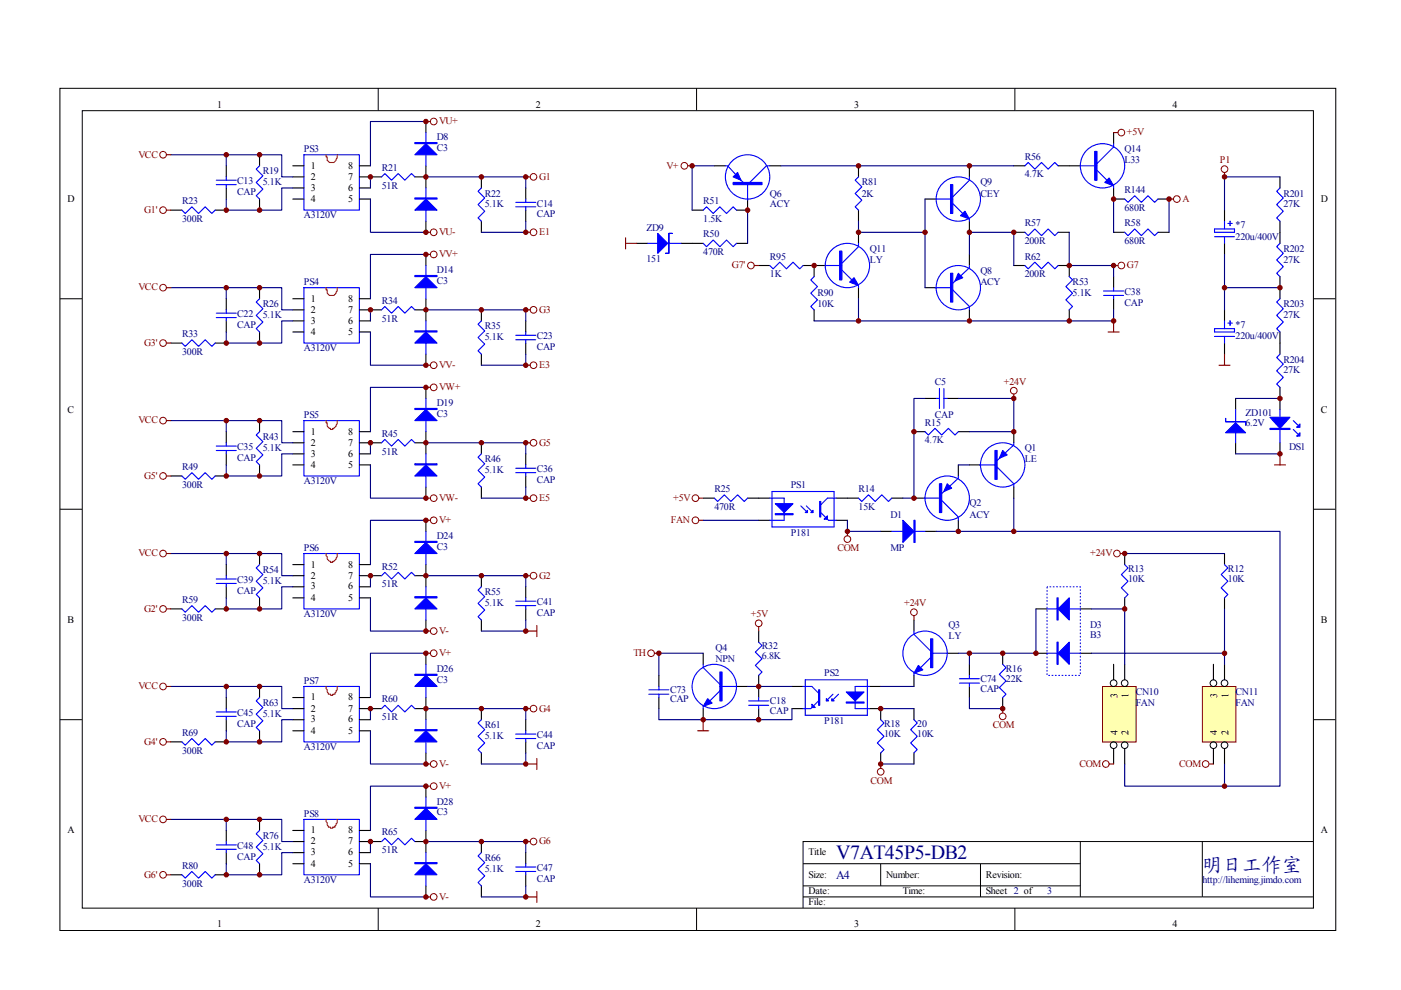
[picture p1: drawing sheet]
<svg xmlns="http://www.w3.org/2000/svg" width="297mm" height="210mm" viewBox="0 0 297 210" stroke-linecap="round" stroke-linejoin="round" font-family="sans-serif">
<g fill="none" stroke="#000" stroke-width=".21">
<path d="M12.7 18.7h270.5v178.6h-270.5zM80.2 18.7v4.7M147.7 18.7v4.7M215.2 18.7v4.7M17.4 23.5h261.1v169h-261.1zM12.7 63.3h4.7M278.4 63.3h4.7M12.7 108h4.7M278.4 108h4.7M12.7 152.6h4.7M278.4 152.6h4.7M229 178.4v11.8"/>
<path d="M254.9 178.4h-84.6v14.1M278.4 178.4h-23.5v11.8M80.2 192.5v4.7M147.7 192.5v4.7M170.3 183.1h58.7M170.3 190.2h108.1M170.3 187.8h58.7M186.7 183.1v4.7M207.9 183.1v7.1M215.2 192.5v4.7"/>
</g>
<g fill="none" stroke="#00f" stroke-width=".23">
<path d="M45.9 38.2h4.2M45.9 39.2h4.2M48 37.5v.7M48 39.2v.7M55 35.2l-.7 .7 1.4 1.4-1.4 1.4 1.4 1.4-1.4 1.4 .7 .7M64.4 32.8h11.8v11.8h-11.8zM80.9 37.5l.7-.7 1.4 1.4 1.4-1.4 1.4 1.4 1.4-1.4 .8 .7M90.3 28.1v7.1M90.3 39.9v7M102.1 39.9l-.7 .7 1.4 1.4-1.4 1.4 1.4 1.4-1.4 1.4 .7 .7M153.8 35.2h.5l3.3 3.5M158.5 39.2v3.2"/>
<path d="M163.2 35.2h-.7l-3.5 3.5M182 37.5l-.7 .7 1.4 1.4-1.4 1.4 1.4 1.4-1.4 1.5 .7 .7M205.5 37.5v.7l-3.5 3.5M217.3 35.2l.7-.7 1.4 1.4 1.4-1.4 1.4 1.4 1.4-1.4 .7 .7M229 35.2h3.6M232.6 36.1l2.1 2.1M236.1 30.5v.7l-3.5 3.5M236.1 39.4v.5M38.6 44.6l.7 .7 1.4-1.4 1.4 1.4 1.4-1.4 1.4 1.4 .7-.7M90.3 56.3v7M109.4 42.9h4.2M109.4 43.9h4.2"/>
<path d="M111.5 42.2v.7M111.5 43.9v.7M137.3 51.6h7.1M149.1 44.6l.7-.7 1.4 1.4 1.4-1.4 1.4 1.4 1.4-1.4 .8 .7M149.1 51.6l.7 .7 1.4-1.4 1.4 1.4 1.4-1.4 1.4 1.4 .8-.7M163.2 56.3l.7 .7 1.4-1.4 1.4 1.4 1.4-1.4 1.5 1.4 .7-.7M172.6 58.6l-.7 .7 1.4 1.5-1.4 1.4 1.4 1.4-1.4 1.4 .7 .7M175 56.3h3.5M178.5 57.2l2.1 2.1M182 51.6v.7l-3.5 3.5M198.5 42.2h3.5M202 43.1l2.1 2.2"/>
<path d="M205.5 56.3v.5l-3.5 3.3M205.5 46.4v.5M217.3 49.3l.7 .7 1.4-1.5 1.4 1.5 1.4-1.5 1.4 1.5 .7-.7M217.3 56.3l.7 .7 1.4-1.4 1.4 1.4 1.4-1.4 1.4 1.4 .7-.7M226.7 58.6l.7 .7-1.4 1.5 1.4 1.4-1.4 1.4 1.4 1.4-.7 .7M238.5 42.2l.7 .7 1.4-1.4 1.4 1.4 1.4-1.4 1.4 1.4 .7-.7M238.5 49.3l.7 .7 1.4-1.5 1.4 1.5 1.4-1.5 1.4 1.5 .7-.7M38.6 72.7l.7 .7 1.4-1.4 1.4 1.4 1.4-1.4 1.4 1.4 .7-.7M45.9 66.4h4.2M45.9 67.3h4.2M48 65.7v.7M48 67.3v.7"/>
<path d="M55 63.3l-.7 .7 1.4 1.5-1.4 1.4 1.4 1.4-1.4 1.4 .7 .7M64.4 61h11.8v11.7h-11.8zM80.9 65.7l.7-.7 1.4 1.4 1.4-1.4 1.4 1.4 1.4-1.4 .8 .7M90.3 68v7.1M102.1 68l-.7 .7 1.4 1.5-1.4 1.4 1.4 1.4-1.4 1.4 .7 .7M109.4 71.1h4.2M109.4 72h4.2M111.5 70.4v.7M111.5 72v.7M182 60.5v.5M198.2 61h3.3M202 61.5l3.5 3.5v.7"/>
<path d="M234 62.6h4.2M234 61.7h4.2M236.1 61v.7M236.1 62.6v.7M45.9 94.6h4.2M45.9 95.5h4.2M48 93.9v.7M48 95.5v.7M55 91.5l-.7 .7 1.4 1.4-1.4 1.5 1.4 1.4-1.4 1.4 .7 .7M64.4 89.2h11.8v11.7h-11.8zM80.9 93.9l.7-.7 1.4 1.4 1.4-1.4 1.4 1.4 1.4-1.4 .8 .7M90.3 84.5v7"/>
<path d="M90.3 96.2v7.1M102.1 96.2l-.7 .7 1.4 1.4-1.4 1.4 1.4 1.5-1.4 1.4 .7 .7M109.4 99.3h4.2M111.5 98.6v.7M196.1 91.5l.7 .7 1.4-1.4 1.5 1.4 1.4-1.4 1.4 1.4 .7-.7M207.7 98.6h3.2M211.4 99l3.5 3.6v.7M214.9 93.9v.4l-3.5 3.3M38.6 100.9l.7 .7 1.4-1.4 1.4 1.4 1.4-1.4 1.4 1.4 .7-.7M55 119.7l-.7 .7 1.4 1.4-1.4 1.4 1.4 1.4-1.4 1.5 .7 .7M64.4 117.4h11.8v11.7h-11.8zM90.3 112.7v7"/>
<path d="M109.4 100.2h4.2M111.5 100.2v.7M151.4 105.6l.8 .7 1.4-1.4 1.4 1.4 1.4-1.4 1.4 1.4 .7-.7M163.2 105.6h3.1v4.7h-3.1M163.7 104.2h13.1v7.5h-13.1zM169.8 107.3l1.4 1.4M171 107.3l1.4 1.4M174 108.7l1.7 1.6h1.6M177.3 105.6h-1.9l-1.4 1.4M182 105.6l.7 .7 1.4-1.4 1.4 1.4 1.5-1.4 1.4 1.4 .7-.7M195.9 105.6h3.3M199.7 106.1l3.5 3.5v.7"/>
<path d="M203.2 100.9v.5l-3.5 3.3M38.6 129.1l.7 .7 1.4-1.4 1.4 1.4 1.4-1.4 1.4 1.4 .7-.7M45.9 122.8h4.2M45.9 123.7h4.2M48 122.1v.7M48 123.7v.7M80.9 122.1l.7-.7 1.4 1.4 1.4-1.4 1.4 1.4 1.4-1.4 .8 .7M90.3 124.4v7.1M102.1 124.4l-.7 .7 1.4 1.4-1.4 1.4 1.4 1.4-1.4 1.5 .7 .7M109.4 127.5h4.2M109.4 128.4h4.2M111.5 126.8v.7"/>
<path d="M111.5 128.4v.7M38.6 157.3l.7 .7 1.4-1.4 1.4 1.4 1.4-1.4 1.4 1.4 .7-.7M45.9 150.9h4.2M45.9 151.9h4.2M48 150.2v.7M48 151.9v.7M55 147.9l-.7 .7 1.4 1.4-1.4 1.4 1.4 1.4-1.4 1.4 .7 .7M64.4 145.5h11.8v11.8h-11.8zM80.9 150.2l.7-.7 1.4 1.4 1.4-1.4 1.4 1.4 1.4-1.4 .8 .7M90.3 140.9v7M90.3 152.6v7M102.1 152.6l-.7 .7 1.4 1.4-1.4 1.4 1.4 1.4-1.4 1.4 .7 .7"/>
<path d="M109.4 155.6h4.2M109.4 156.6h4.2M111.5 154.9v.7M111.5 156.6v.7M45.9 179.1h4.2M48 178.4v.7M55 176.1l-.7 .7 1.4 1.4-1.4 1.4 1.4 1.4-1.4 1.4 .7 .7M64.4 173.7h11.8v11.8h-11.8zM80.9 178.4l.7-.7 1.4 1.4 1.4-1.4 1.4 1.4 1.4-1.4 .8 .7M90.3 169v7.1M38.6 185.5l.7 .7 1.4-1.4 1.4 1.4 1.4-1.4 1.4 1.4 .7-.7M45.9 180.1h4.2"/>
<path d="M48 180.1v.7M90.3 180.8v7M102.1 180.8l-.7 .7 1.4 1.4-1.4 1.4 1.4 1.4-1.4 1.4 .7 .7M109.4 183.8h4.2M109.4 184.8h4.2M111.5 183.1v.7M111.5 184.8v.7"/>
<circle cx="158.5" cy="37.5" r="4.7"/>
<circle cx="233.8" cy="35.2" r="4.7"/>
<circle cx="179.7" cy="56.3" r="4.7"/>
<circle cx="203.2" cy="42.2" r="4.7"/>
<circle cx="203.2" cy="61" r="4.7"/>
<circle cx="212.6" cy="98.6" r="4.7"/>
<circle cx="200.8" cy="105.6" r="4.7"/>
</g>
<g fill="none" stroke="#000" stroke-width=".23">
<path d="M48 35.2v2.3M48 39.9v2.3M55 32.8v2.4M62.1 35.2h2.3M62.1 37.5h2.3M62.1 39.9h2.3M76.2 35.2h2.3M76.2 37.5h4.7M76.2 39.9h2.3M88 37.5h2.3M90.3 25.8v2.3M90.3 35.2v4.7"/>
<path d="M102.1 37.5v2.4M111.5 39.9v2.3M151.4 35.2h2.4M163.2 35.2h2.4M182 35.2v2.3M205.5 35.2v2.3M214.9 35.2h2.4M224.3 35.2h4.7M236.1 39.9v2.3h2.4M236.1 28.1v2.4M36.2 44.6h2.4M45.6 44.6h2.4"/>
<path d="M55 42.2v2.4M62.1 42.2h2.3M76.2 42.2h2.3M90.3 46.9v2.4M90.3 53.9v2.4M102.1 46.9v2.4M111.5 44.6v2.3M135 51.6h2.3M144.4 51.6h4.7M146.7 44.6h2.4M156.2 51.6h2.3M158.5 42.2v2.4h-2.3"/>
<path d="M160.9 56.3h2.3M170.3 56.3h4.7M172.6 56.3v2.3M182 44.6v2.3M182 49.3v2.3M196.1 42.2h2.4M205.5 46.9v2.4M205.5 53.9v2.4M214.9 56.3h2.4M214.9 49.3h2.4M224.3 56.3h2.4v2.3M224.3 49.3h2.4"/>
<path d="M236.1 58.6v2.4M236.1 49.3h2.4M245.5 42.2h2.4M245.5 49.3h2.4M36.2 72.7h2.4M45.6 72.7h2.4M48 63.3v2.4M48 68v2.4M55 61v2.3M55 70.4v2.3M62.1 63.3h2.3M62.1 65.7h2.3"/>
<path d="M62.1 68h2.3M62.1 70.4h2.3M76.2 63.3h2.3M76.2 65.7h4.7M76.2 68h2.3M76.2 70.4h2.3M88 65.7h2.3M90.3 63.3v4.7M90.3 75.1v2.3M102.1 65.7v2.3M102.1 75.1v2.3M111.5 68v2.4"/>
<path d="M111.5 72.7v2.4M172.6 65.7v2.3M182 61v2.3M196.1 61h2.4M205.5 65.7v2.3M226.7 65.7v2.3M236.1 63.3v2.4M48 91.5v2.4M48 96.2v2.4M55 89.2v2.3M55 98.6v2.3M62.1 91.5h2.3"/>
<path d="M62.1 93.9h2.3M62.1 96.2h2.3M62.1 98.6h2.3M76.2 91.5h2.3M76.2 93.9h4.7M76.2 96.2h2.3M76.2 98.6h2.3M88 93.9h2.3M90.3 82.1v2.4M90.3 91.5v4.7M102.1 93.9v2.3M111.5 96.2v2.4"/>
<path d="M193.8 91.5h2.3M203.2 91.5h2.3M203.2 98.6v2.3M205.5 98.6h2.4M214.9 91.5v2.4M36.2 100.9h2.4M45.6 100.9h2.4M48 119.7v2.4M55 117.4v2.3M62.1 119.7h2.3M76.2 119.7h2.3M90.3 103.3v2.3"/>
<path d="M90.3 110.3v2.4M90.3 119.7v4.7M102.1 103.3v2.3M111.5 100.9v2.4M149.1 105.6h2.3M158.5 105.6h4.7M160.9 110.3h2.3M177.3 105.6h4.7M177.3 110.3h2.4M189.1 105.6h2.3M193.8 105.6h2.3M203.2 110.3v2.4"/>
<path d="M214.9 103.3v2.3M36.2 129.1h2.4M45.6 129.1h2.4M48 124.4v2.4M55 126.8v2.3M62.1 122.1h2.3M62.1 124.4h2.3M62.1 126.8h2.3M76.2 122.1h4.7M76.2 124.4h2.3M76.2 126.8h2.3M88 122.1h2.3"/>
<path d="M90.3 131.5v2.3M90.3 138.5v2.4M102.1 122.1v2.3M102.1 131.5v2.3M111.5 124.4v2.4M111.5 129.1v2.4M36.2 157.3h2.4M45.6 157.3h2.4M48 147.9v2.3M48 152.6v2.3M55 145.5v2.4M55 154.9v2.4"/>
<path d="M62.1 147.9h2.3M62.1 150.2h2.3M62.1 152.6h2.3M62.1 154.9h2.3M76.2 147.9h2.3M76.2 150.2h4.7M76.2 152.6h2.3M76.2 154.9h2.3M88 150.2h2.3M90.3 147.9v4.7M90.3 159.6v2.4M102.1 150.2v2.4"/>
<path d="M102.1 159.6v2.4M111.5 152.6v2.3M111.5 157.3v2.3M48 176.1v2.3M55 173.7v2.4M62.1 176.1h2.3M62.1 178.4h2.3M76.2 176.1h2.3M76.2 178.4h4.7M88 178.4h2.3M90.3 166.7v2.3M90.3 176.1v4.7"/>
<path d="M102.1 178.4v2.4M36.2 185.5h2.4M45.6 185.5h2.4M48 180.8v2.3M55 183.1v2.4M62.1 180.8h2.3M62.1 183.1h2.3M76.2 180.8h2.3M76.2 183.1h2.3M90.3 187.8v2.4M102.1 187.8v2.4M111.5 180.8v2.3"/>
<path d="M111.5 185.5v2.3"/>
</g>
<path d="M69.1 32.8v.5h.3a.96 .96 0 0 0 .4 1.1 .96 .96 0 0 0 1.2-.2l.5-.7v-.7M69.1 61v.5h.3a.96 .96 0 0 0 .4 1.1 .96 .96 0 0 0 1.2-.2l.5-.7v-.7M69.1 89.2v.4h.3v.3a.71 .71 0 0 0 .7 .9v.3h.4v-.3a.85 .85 0 0 0 .8-.7l.2-.2v-.7M69.1 117.4v.4l.3 .3a.71 .71 0 0 0 .7 .9v.2h.4v-.2a.85 .85 0 0 0 .8-.7l.2-.2v-.7M69.1 145.5l.3 1.2 .2 .5h.5v.2h.4v-.2h.5l.5-.9v-.8M69.1 173.7l.3 1.2 .2 .5h.5v.2h.4v-.2h.5l.5-1v-.7" fill="none" stroke="#f00" stroke-width=".23"/>
<g fill="#00f" stroke="#00f" stroke-width=".23">
<path d="M90.3 30.5l2.4 2.3h-4.7z"/>
<path d="M88 44.6l2.3-2.4 2.4 2.4z"/>
<path d="M90.3 58.6l2.4 2.4h-4.7z"/>
<path d="M88 72.7l2.3-2.3 2.4 2.3z"/>
<path d="M88 89.2l2.3-2.4 2.4 2.4z"/>
<path d="M88 100.9l2.3-2.3 2.4 2.3z"/>
<path d="M88 117.4l2.3-2.4 2.4 2.4z"/>
<path d="M88 129.1l2.3-2.3 2.4 2.3z"/>
<path d="M88 145.5l2.3-2.3 2.4 2.3z"/>
<path d="M88 157.3l2.3-2.4 2.4 2.4z"/>
<path d="M88 173.7l2.3-2.3 2.4 2.3z"/>
<path d="M88 185.5l2.3-2.4 2.4 2.4z"/>
<path d="M155.4 37.5l1-.9 .7 1.6z"/>
<path d="M203.2 57.9l.9 1-1.6 .7z"/>
<path d="M181.1 58.9l.9 1.6-1.9-.7z"/>
<path d="M204.6 44.8l.9 1.6-1.9-.7z"/>
<path d="M235.2 37.7l.9 1.7-1.9-.7z"/>
<path d="M139.5 49.5l2.1 2.1-2.1 2.1z"/>
<path d="M164.4 106.8h3.7l-1.8 1.9z"/>
<path d="M171.9 108.7l.5-.5v.5z"/>
<path d="M170.7 108.7l.5-.5v.5z"/>
<path d="M174.7 110.1l.7-.7v.7z"/>
<path d="M200.8 102.6l1 .9-1.7 .7z"/>
<path d="M212.6 95.5l.9 1-1.6 .7z"/>
<path d="M88 30.2h4.7v.3h-4.7z" fill-rule="evenodd"/>
<path d="M88 42h4.7v.2h-4.7z" fill-rule="evenodd"/>
<path d="M88 58.4h4.7v.2h-4.7z" fill-rule="evenodd"/>
<path d="M88 70.2h4.7v.2h-4.7z" fill-rule="evenodd"/>
<path d="M88 86.6h4.7v.2h-4.7z" fill-rule="evenodd"/>
<path d="M88 98.3h4.7v.3h-4.7z" fill-rule="evenodd"/>
<path d="M88 114.8h4.7v.2h-4.7z" fill-rule="evenodd"/>
<path d="M88 126.5h4.7v.3h-4.7z" fill-rule="evenodd"/>
<path d="M88 143h4.7v.2h-4.7z" fill-rule="evenodd"/>
<path d="M88 154.7h4.7v.2h-4.7z" fill-rule="evenodd"/>
<path d="M88 171.1h4.7v.3h-4.7z" fill-rule="evenodd"/>
<path d="M88 182.9h4.7v.2h-4.7z" fill-rule="evenodd"/>
<path d="M155.4 38.7h6.2v.5h-6.2z" fill-rule="evenodd"/>
<path d="M201.5 57.9h.5v6.1h-.5z" fill-rule="evenodd"/>
<path d="M178 53.2h.5v6.1h-.5z" fill-rule="evenodd"/>
<path d="M201.5 39.2h.5v6.1h-.5z" fill-rule="evenodd"/>
<path d="M232.1 32.1h.5v6.1h-.5z" fill-rule="evenodd"/>
<path d="M141.8 49.5v4.2h-.7h.7v-4.2h.7z" fill-rule="evenodd"/>
<path d="M164.4 108.9h3.7v.2h-3.7z" fill-rule="evenodd"/>
<path d="M173.8 106.3h.2v3.3h-.2z" fill-rule="evenodd"/>
<path d="M199.2 102.6h.5v6.1h-.5z" fill-rule="evenodd"/>
<path d="M210.9 95.5h.5v6.1h-.5z" fill-rule="evenodd"/>
</g>
<g fill="none" stroke="#000080" stroke-width=".23">
<path d="M36.2 32.8h23.5v4.7h2.4M48 32.8v2.4M62.1 39.9h-2.4v4.7h-11.7v-2.4M78.5 37.5v2.4M90.3 25.8h-11.8v9.4M90.3 37.5h21.2v2.4M151.4 35.2h-4.7v9.4M165.6 35.2h49.3M78.5 42.2v7.1h11.8M90.3 53.9h-11.8v9.4M111.5 46.9v2.4h-9.4M158.5 44.6v7"/>
<path d="M182 46.9v2.4h14.1M196.1 42.2v18.8M205.5 53.9v-4.6h9.4v7M226.7 49.3v7h9.4v2.3M236.1 42.2v7.1M247.9 42.2v7.1M36.2 61h23.5v4.7h2.4M48 61v2.3M62.1 68h-2.4v4.7h-11.7v-2.3M78.5 70.4v7h11.8M78.5 65.7v2.3M90.3 65.7h21.2v2.3"/>
<path d="M111.5 75.1v2.3h-9.4M182 63.3v4.7M236.1 65.7v2.3h-63.5M36.2 89.2h23.5v4.7h2.4M48 89.2v2.3M62.1 96.2h-2.4v4.7h-11.7v-2.3M78.5 98.6v7h11.8M78.5 93.9v2.3M90.3 82.1h-11.8v9.4M90.3 93.9h21.2v2.3M36.2 117.4h23.5v4.7h2.4M48 117.4v2.3"/>
<path d="M90.3 110.3h-11.8v9.4M111.5 103.3v2.3h-9.4M62.1 124.4h-2.4v4.7h-11.7v-2.3M78.5 126.8v7h11.8M78.5 122.1v2.3M90.3 122.1h21.2v2.3M90.3 138.5h-11.8v9.4M111.5 131.5v2.3h-9.4M36.2 145.5h23.5v4.7h2.4M48 145.5v2.4M62.1 152.6h-2.4v4.7h-11.7v-2.4M78.5 154.9v7.1h11.8"/>
<path d="M78.5 150.2v2.4M90.3 150.2h21.2v2.4M111.5 159.6v2.4h-9.4M36.2 173.7h23.5v4.7h2.4M48 173.7v2.4M78.5 178.4v2.4M90.3 166.7h-11.8v9.4M90.3 178.4h21.2v2.4M62.1 180.8h-2.4v4.7h-11.7v-2.4M78.5 183.1v7.1h11.8M111.5 187.8v2.4h-9.4"/>
</g>
<g fill="none" stroke="#800000" stroke-width=".21">
<circle cx="34.6" cy="32.8" r=".71"/>
<circle cx="92" cy="25.8" r=".71"/>
<circle cx="113.1" cy="37.5" r=".7"/>
<circle cx="145.1" cy="35.2" r=".71"/>
<circle cx="237.8" cy="28.1" r=".71"/>
<circle cx="34.6" cy="44.6" r=".7"/>
<circle cx="92" cy="49.2" r=".71"/>
<circle cx="92" cy="53.9" r=".71"/>
<circle cx="113.1" cy="49.2" r=".71"/>
<circle cx="159.2" cy="56.3" r=".71"/>
<circle cx="237.8" cy="56.3" r=".71"/>
<circle cx="249.5" cy="42.2" r=".71"/>
<circle cx="34.6" cy="61" r=".7"/>
<circle cx="34.6" cy="72.7" r=".7"/>
<circle cx="92" cy="77.4" r=".71"/>
<circle cx="113.1" cy="65.7" r=".71"/>
<circle cx="113.1" cy="77.4" r=".7"/>
<circle cx="34.6" cy="89.2" r=".7"/>
<circle cx="92" cy="82.1" r=".71"/>
<circle cx="113.1" cy="93.9" r=".7"/>
<circle cx="34.6" cy="100.9" r=".7"/>
<circle cx="34.6" cy="117.4" r=".7"/>
<circle cx="92" cy="110.3" r=".71"/>
<circle cx="92" cy="105.6" r=".71"/>
<circle cx="113.1" cy="105.6" r=".7"/>
<circle cx="34.6" cy="129.1" r=".71"/>
<circle cx="92" cy="133.8" r=".71"/>
<circle cx="92" cy="138.5" r=".71"/>
<circle cx="113.1" cy="122.1" r=".7"/>
<circle cx="34.6" cy="157.3" r=".71"/>
<circle cx="34.6" cy="145.5" r=".71"/>
<circle cx="113.1" cy="150.2" r=".7"/>
<circle cx="34.6" cy="173.7" r=".71"/>
<circle cx="92" cy="162" r=".71"/>
<circle cx="92" cy="166.7" r=".71"/>
<circle cx="113.1" cy="178.4" r=".7"/>
<circle cx="34.6" cy="185.5" r=".7"/>
<circle cx="92" cy="190.2" r=".71"/>
</g>
<g fill="none" stroke="#800000" stroke-width=".23">
<path d="M35.3 32.8h.9M90.3 25.8h.9M111.5 37.5h.9M145.8 35.2h.9M236.1 28.1h.9M35.3 44.6h.9M90.3 49.3h.9M90.3 53.9h.9M111.5 49.3h.9M132.6 50.4v2.4M132.6 51.6h2.4M159.9 56.3h1"/>
<path d="M236.1 56.3h.9M247.9 42.2h.9M35.3 61h.9M35.3 72.7h.9M90.3 77.4h.9M111.5 77.4h.9M111.5 65.7h.9M234.9 70.4h2.4M236.1 68v2.4M35.3 89.2h.9M90.3 82.1h.9M111.5 93.9h.9"/>
<path d="M35.3 100.9h.9M35.3 117.4h.9M90.3 105.6h.9M90.3 110.3h.9M111.5 105.6h.9M35.3 129.1h.9M90.3 133.8h.9M90.3 138.5h.9M111.5 133.8h2.3M111.5 122.1h.9M113.8 132.6v2.4M35.3 145.5h.9"/>
<path d="M35.3 157.3h.9M111.5 150.2h.9M35.3 173.7h.9M90.3 162h.9M90.3 166.7h.9M111.5 162h2.3M111.5 178.4h.9M113.8 160.8v2.4M35.3 185.5h.9M90.3 190.2h.9M111.5 190.2h2.3M113.8 189v2.3"/>
</g>
<g fill="#800000" stroke="#800000" stroke-width=".21">
<circle cx="78.5" cy="37.5" r=".47"/>
<circle cx="90.3" cy="37.5" r=".47"/>
<circle cx="90.3" cy="25.8" r=".47"/>
<circle cx="90.3" cy="49.3" r=".47"/>
<circle cx="55" cy="44.6" r=".47"/>
<circle cx="55" cy="32.8" r=".47"/>
<circle cx="48" cy="44.6" r=".47"/>
<circle cx="102.1" cy="37.5" r=".47"/>
<circle cx="111.5" cy="37.5" r=".47"/>
<circle cx="111.5" cy="49.3" r=".47"/>
<circle cx="48" cy="32.8" r=".47"/>
<circle cx="78.5" cy="65.7" r=".47"/>
<circle cx="90.3" cy="65.7" r=".47"/>
<circle cx="55" cy="72.7" r=".47"/>
<circle cx="55" cy="61" r=".47"/>
<circle cx="48" cy="72.7" r=".47"/>
<circle cx="102.1" cy="65.7" r=".47"/>
<circle cx="48" cy="61" r=".47"/>
<circle cx="78.5" cy="93.9" r=".47"/>
<circle cx="90.3" cy="93.9" r=".47"/>
<circle cx="55" cy="100.9" r=".47"/>
<circle cx="55" cy="89.2" r=".47"/>
<circle cx="48" cy="100.9" r=".47"/>
<circle cx="102.1" cy="93.9" r=".47"/>
<circle cx="48" cy="89.2" r=".47"/>
<circle cx="78.5" cy="122.1" r=".47"/>
<circle cx="90.3" cy="122.1" r=".47"/>
<circle cx="55" cy="129.1" r=".47"/>
<circle cx="55" cy="117.4" r=".47"/>
<circle cx="48" cy="129.1" r=".47"/>
<circle cx="102.1" cy="122.1" r=".47"/>
<circle cx="48" cy="117.4" r=".47"/>
<circle cx="78.5" cy="150.2" r=".47"/>
<circle cx="90.3" cy="150.2" r=".47"/>
<circle cx="55" cy="157.3" r=".47"/>
<circle cx="55" cy="145.5" r=".47"/>
<circle cx="48" cy="157.3" r=".47"/>
<circle cx="102.1" cy="150.2" r=".47"/>
<circle cx="48" cy="145.5" r=".47"/>
<circle cx="78.5" cy="178.4" r=".47"/>
<circle cx="90.3" cy="178.4" r=".47"/>
<circle cx="55" cy="185.5" r=".47"/>
<circle cx="55" cy="173.7" r=".47"/>
<circle cx="48" cy="185.5" r=".47"/>
<circle cx="102.1" cy="178.4" r=".47"/>
<circle cx="48" cy="173.7" r=".47"/>
<circle cx="111.5" cy="65.7" r=".47"/>
<circle cx="111.5" cy="122.1" r=".47"/>
<circle cx="111.5" cy="150.2" r=".47"/>
<circle cx="111.5" cy="133.8" r=".47"/>
<circle cx="111.5" cy="162" r=".47"/>
<circle cx="111.5" cy="190.2" r=".47"/>
<circle cx="111.5" cy="178.4" r=".47"/>
<circle cx="90.3" cy="110.3" r=".47"/>
<circle cx="90.3" cy="133.8" r=".47"/>
<circle cx="90.3" cy="138.5" r=".47"/>
<circle cx="90.3" cy="162" r=".47"/>
<circle cx="90.3" cy="166.7" r=".47"/>
<circle cx="90.3" cy="190.2" r=".47"/>
<circle cx="111.5" cy="77.4" r=".47"/>
<circle cx="111.5" cy="93.9" r=".47"/>
<circle cx="111.5" cy="105.6" r=".47"/>
<circle cx="90.3" cy="53.9" r=".47"/>
<circle cx="90.3" cy="77.4" r=".47"/>
<circle cx="90.3" cy="82.1" r=".47"/>
<circle cx="90.3" cy="105.6" r=".47"/>
<circle cx="158.5" cy="44.6" r=".47"/>
<circle cx="146.7" cy="35.2" r=".47"/>
<circle cx="172.6" cy="56.3" r=".47"/>
<circle cx="205.5" cy="68" r=".47"/>
<circle cx="226.7" cy="68" r=".47"/>
<circle cx="182" cy="68" r=".47"/>
<circle cx="205.5" cy="49.3" r=".47"/>
<circle cx="214.9" cy="49.2" r=".47"/>
<circle cx="182" cy="49.3" r=".47"/>
<circle cx="196.1" cy="49.3" r=".47"/>
<circle cx="205.5" cy="35.2" r=".47"/>
<circle cx="182" cy="35.2" r=".47"/>
<circle cx="236.1" cy="42.2" r=".47"/>
<circle cx="247.9" cy="42.2" r=".47"/>
<circle cx="236.1" cy="68" r=".47"/>
<circle cx="236.1" cy="56.3" r=".47"/>
<circle cx="226.7" cy="56.3" r=".47"/>
</g>
<path d="M255 145.6h7v11.7h-7z" fill="#ffffb0"/>
<path d="M254.9 145.6h7.1v11.7h-7.1z" fill="none" stroke="#800000" stroke-width=".21"/>
<g fill="none" stroke="#000" stroke-width=".21">
<circle cx="257.3" cy="158" r=".7"/>
<circle cx="257.3" cy="144.8" r=".7"/>
<circle cx="259.6" cy="158" r=".71"/>
<circle cx="259.6" cy="144.8" r=".71"/>
</g>
<path d="M257.3 140.9v3.2M257.3 158.7v3.3M259.6 140.9v3.2M259.6 158.7v3.3" fill="none" stroke="#000" stroke-width=".23"/>
<path d="M233.8 145.6h7.1v11.7h-7.1z" fill="#ffffb0"/>
<g fill="none" stroke="#800000" stroke-width=".21">
<path d="M233.8 145.6h7.1v11.7h-7.1z"/>
<circle cx="259.6" cy="35.9" r=".71"/>
<circle cx="214.9" cy="82.8" r=".71"/>
<circle cx="147.4" cy="110.3" r=".71"/>
<circle cx="147.5" cy="105.6" r=".71"/>
<circle cx="179.7" cy="114.3" r=".71"/>
<circle cx="236.8" cy="117.4" r=".71"/>
<circle cx="138" cy="138.5" r=".71"/>
<circle cx="160.9" cy="132.2" r=".71"/>
<circle cx="193.8" cy="129.8" r=".71"/>
<circle cx="212.6" cy="151.9" r=".71"/>
<circle cx="186.7" cy="163.6" r=".71"/>
<circle cx="234.5" cy="162" r=".7"/>
<circle cx="255.6" cy="162" r=".71"/>
</g>
<g fill="none" stroke="#000" stroke-width=".21">
<circle cx="236.1" cy="158" r=".71"/>
<circle cx="236.1" cy="144.8" r=".71"/>
<circle cx="238.5" cy="158" r=".71"/>
<circle cx="238.5" cy="144.8" r=".71"/>
</g>
<g fill="none" stroke="#000" stroke-width=".23">
<path d="M271.4 37.5v2.4M259.6 44.6v2.3M259.6 51.6v2.3M271.4 46.9v4.7M271.4 58.6v4.7M259.6 65.7v2.3M259.6 72.7v2.4M271.4 70.4v4.7M196.1 84.5h2.4M200.8 84.5h2.4M262 84.5v2.3M262 93.9v2.3"/>
<path d="M271.4 82.1v4.7M271.4 93.9v2.3M186.7 112.7h2.4M196.1 112.7h2.4M238.5 117.4v2.3M259.6 117.4v2.3M149.1 138.5v2.4M160.9 133.8v2.4M193.8 131.5v2.3M200.8 138.5h2.4M212.6 138.5v2.4M219.6 138.5h2.4"/>
<path d="M219.6 129.1h2.4M229 138.5h2.4M229 129.1h2.4M238.5 126.8v2.3M259.6 126.8v2.3M139.7 143.2v2.3M139.7 147.9v2.3M149.1 150.2v2.4M156.2 145.5h2.3M160.9 143.2v4.7M160.9 150.2v2.4M167.9 145.5h2.4"/>
<path d="M167.9 150.2h2.4M184.4 150.2h2.3v2.4M184.4 145.5h2.3M186.7 159.6v2.4M193.8 143.2v2.3M193.8 150.2v2.4M193.8 159.6v2.4M205.5 140.9v2.3M205.5 145.5v2.4M212.6 147.9v2.3M236.1 140.9v3.2M236.1 158.7v3.3"/>
<path d="M238.5 140.9v3.2M238.5 158.7v3.3"/>
</g>
<g fill="none" stroke="#800000" stroke-width=".23">
<path d="M259.6 36.6v.9M258.4 77.4h2.4M259.6 75.1v2.3M214.9 83.5v1M270.2 98.6h2.4M271.4 96.2v2.4M148.2 105.6h.9M148.2 110.3h.9M179.7 112.7v.9M237.5 117.4h1M138.7 138.5h1M160.9 132.9v.9"/>
<path d="M193.8 130.5v1M147.9 154.9h2.4M149.1 152.6v2.3M212.6 150.2v1M186.7 162v.9M235.2 162h.9M256.3 162h1"/>
</g>
<g fill="none" stroke="#00f" stroke-width=".23">
<path d="M271.4 39.9l-.7 .7 1.4 1.4-1.4 1.4 1.4 1.4-1.4 1.4 .7 .7M257.5 48.5h4.2v.8h-4.2zM257.5 50.2h4.2M259.6 46.9v1.6M259.6 50.2v1.4M260.3 47.4h1M260.8 46.9v.9M271.4 51.6l-.7 .7 1.4 1.4-1.4 1.4 1.4 1.4-1.4 1.4 .7 .7M257.5 69.7h4.2v.7h-4.2zM257.5 71.3h4.2M259.6 68v1.7M259.6 71.3v1.4"/>
<path d="M260.3 68.5h1M260.8 68v1M271.4 63.3l-.7 .7 1.4 1.5-1.4 1.4 1.4 1.4-1.4 1.4 .7 .7M271.4 75.1l-.7 .7 1.4 1.4-1.4 1.4 1.4 1.4-1.4 1.4 .7 .7M198.5 84.5h.7M199.2 82.4v4.2M200.1 84.5h.7M200.1 82.4v4.2M262 86.8v7.1M271.4 86.8v7.1M274.2 91.1l.9 .9M274.2 89.2l.9 .9"/>
<path d="M189.1 112.7h7M238.5 119.7l.7 .7-1.5 1.4 1.5 1.4-1.5 1.4 1.5 1.5-.7 .7M259.6 119.7l.7 .7-1.4 1.4 1.4 1.4-1.4 1.4 1.4 1.5-.7 .7M160.9 136.2l.7 .7-1.5 1.4 1.5 1.4-1.5 1.4 1.5 1.4-.7 .7M193.8 133.8v.7l3.5 3.5M197.3 138.5h3.5M197.3 139.4l-2.1 2.2M222 138.5h7M222 129.1h7M137.6 146.3h4.2M137.6 147.2h4.2M139.7 145.5v.8"/>
<path d="M139.7 147.2v.7M149.1 140.9v.7l3.5 3.5M149.1 149.8v.4M152.6 145.5h3.6M152.6 146.5l-2.1 2.1M158.7 148.6h4.3M158.7 149.5h4.3M160.9 147.9v.7M160.9 149.5v.7M170.3 145.5h1.8l1.5 1.5M170.7 144.1h13.2v7.6h-13.2zM173.6 148.6l-1.7 1.6h-1.6"/>
<path d="M176.6 147.2l-1.4 1.4M177.8 147.2l-1.4 1.4M184.4 145.5h-3.1v4.7h3.1M186.7 152.6l.7 .7-1.4 1.4 1.4 1.4-1.4 1.4 1.4 1.4-.7 .7M193.8 152.6l.7 .7-1.4 1.4 1.4 1.4-1.4 1.4 1.4 1.4-.7 .7M193.8 142.7v.5M203.4 143.9h4.3M203.4 144.8h4.3M205.5 143.2v.7M205.5 144.8v.7M212.6 140.9l.7 .7-1.4 1.4 1.4 1.4-1.4 1.4 1.4 1.4-.7 .7"/>
<circle cx="196.1" cy="138.5" r="4.7"/>
<circle cx="151.5" cy="145.5" r="4.7"/>
</g>
<g fill="#00f" stroke="#00f" stroke-width=".23">
<path d="M191.4 110.3l2.4 2.4-2.4 2.3z"/>
<path d="M224.3 138.5l2.4-2.3v4.7z"/>
<path d="M224.3 129.1l2.4-2.3v4.7z"/>
<path d="M179.4 146.7h3.8l-1.9 1.9z"/>
<path d="M175.2 148.1l.5 .5h-.5z"/>
<path d="M176.4 148.1l.4 .5h-.4z"/>
<path d="M172.1 149.3l.7 .7h-.7z"/>
<path d="M194.7 141.1l1 .9-1.9 .7z"/>
<path d="M150 148.1l1 1-1.9 .7z"/>
<path d="M269.3 88.5h4.2l-2.1 2.3z"/>
<path d="M275.6 91.8v.7h-.7z"/>
<path d="M275.6 89.9v.7h-.7z"/>
<path d="M259.9 91.8l2.1-2.2 2.1 2.2z"/>
<path d="M193.8 110.3h.2v4.7h-.2z" fill-rule="evenodd"/>
<path d="M224.1 136.2h.2v4.7h-.2z" fill-rule="evenodd"/>
<path d="M224.1 126.8h.2v4.7h-.2z" fill-rule="evenodd"/>
<path d="M179.4 148.8h3.8v.3h-3.8z" fill-rule="evenodd"/>
<path d="M173.6 146.3h.2v3.2h-.2z" fill-rule="evenodd"/>
<path d="M197.3 135.4h.5v6.2h-.5z" fill-rule="evenodd"/>
<path d="M152.6 142.5h.5v6.1h-.5z" fill-rule="evenodd"/>
<path d="M269.3 90.8h4.2v.3h-4.2z" fill-rule="evenodd"/>
<path d="M259.9 88.7v.7h4.2v.7v-.7h-4.2z" fill-rule="evenodd"/>
</g>
<g fill="none" stroke="#000080" stroke-width=".23">
<path d="M271.4 37.5h-11.8v7.1M259.6 53.9v11.8M259.6 61h11.8M196.1 84.5h-2.3v21.1h-2.4M203.2 84.5h11.7v7h-9.4M203.2 98.6h2.3M262 84.5h9.4M262 96.2h9.4M149.1 110.3h11.8M179.7 110.3v2.4h7M214.9 105.6v7.1h-16.4M214.9 112.7h56.5v54h-11.8"/>
<path d="M238.5 117.4h21.1M149.1 138.5h-9.4v4.7M205.5 138.5v2.4M219.6 129.1v9.4h-16.4M231.4 129.1h7.1v11.8M231.4 138.5h28.2M259.6 129.1v11.8M139.7 150.2v2.4h28.2v-2.4M158.5 145.5h9.4M186.7 145.5h7.1M186.7 150.2h7.1M205.5 147.9v2.3h7.1"/>
<path d="M186.7 162h7.1M238.5 162v4.7h21.1v-4.7"/>
</g>
<g fill="#800000" stroke="#800000" stroke-width=".21">
<circle cx="193.8" cy="105.6" r=".47"/>
<circle cx="193.8" cy="91.5" r=".47"/>
<circle cx="214.9" cy="84.5" r=".47"/>
<circle cx="214.9" cy="91.5" r=".47"/>
<circle cx="203.2" cy="112.7" r=".47"/>
<circle cx="179.7" cy="112.7" r=".47"/>
<circle cx="214.9" cy="112.7" r=".47"/>
<circle cx="259.6" cy="166.7" r=".47"/>
<circle cx="259.6" cy="138.5" r=".47"/>
<circle cx="238.5" cy="129.1" r=".47"/>
<circle cx="219.6" cy="138.5" r=".47"/>
<circle cx="212.6" cy="138.5" r=".47"/>
<circle cx="205.5" cy="138.5" r=".47"/>
<circle cx="186.7" cy="150.2" r=".47"/>
<circle cx="160.9" cy="152.6" r=".47"/>
<circle cx="160.9" cy="145.5" r=".47"/>
<circle cx="139.7" cy="138.5" r=".47"/>
<circle cx="149.1" cy="152.6" r=".47"/>
<circle cx="238.5" cy="117.4" r=".47"/>
<circle cx="212.6" cy="150.2" r=".47"/>
<circle cx="186.7" cy="162" r=".47"/>
<circle cx="259.6" cy="37.5" r=".47"/>
<circle cx="271.4" cy="61" r=".47"/>
<circle cx="259.6" cy="61" r=".47"/>
<circle cx="271.4" cy="84.5" r=".47"/>
<circle cx="271.4" cy="96.2" r=".47"/>
</g>
<path d="M222 124.4v18.8h7v-18.8h-7" fill="none" stroke="#00f" stroke-width=".21" stroke-dasharray=".4 .4 .4 .4 .4 .4 .4 .4" stroke-linecap="butt"/>
<g font-size="4.2" fill="#000080">
<text x="177.3" y="182">V7AT45P5-DB2</text>
<text x="254.9" y="184.9">明日工作室</text>
</g>
<text font-size="2.5" fill="#000080" x="177.3" y="186.3">A4</text>
<g font-size="2.1">
<text x="46.1" y="22.9">1</text>
<text x="113.6" y="22.9">2</text>
<text x="181.1" y="22.9">3</text>
<text x="248.6" y="22.9">4</text>
<text x="65.9" y="35.7">1</text>
<text x="73.8" y="35.7">8</text>
<text x="65.9" y="38.1">2</text>
<text x="65.9" y="40.5">3</text>
<text x="73.8" y="40.5">6</text>
<text x="73.8" y="38.1">7</text>
<text x="14.3" y="42.8">D</text>
<text x="65.9" y="42.8">4</text>
<text x="73.8" y="42.8">5</text>
<text x="280.1" y="42.8">D</text>
<text x="65.9" y="63.9">1</text>
<text x="73.8" y="63.9">8</text>
<text x="65.9" y="66.3">2</text>
<text x="65.9" y="68.7">3</text>
<text x="65.9" y="71">4</text>
<text x="73.8" y="71">5</text>
<text x="73.8" y="68.7">6</text>
<text x="73.8" y="66.3">7</text>
<text x="14.3" y="87.5">C</text>
<text x="280.1" y="87.5">C</text>
<text x="65.9" y="92.1">1</text>
<text x="65.9" y="94.5">2</text>
<text x="73.8" y="94.5">7</text>
<text x="73.8" y="92.1">8</text>
<text x="65.9" y="96.9">3</text>
<text x="65.9" y="99.2">4</text>
<text x="73.8" y="99.2">5</text>
<text x="73.8" y="96.9">6</text>
<text x="65.9" y="120.3">1</text>
<text x="65.9" y="122.7">2</text>
<text x="65.9" y="125">3</text>
<text x="73.8" y="125">6</text>
<text x="73.8" y="122.7">7</text>
<text x="73.8" y="120.3">8</text>
<text x="65.9" y="127.4">4</text>
<text x="73.8" y="127.4">5</text>
<text x="14.3" y="132.1">B</text>
<text x="280.1" y="132.1">B</text>
<text x="65.9" y="148.5">1</text>
<text x="73.8" y="148.5">8</text>
<text x="236.9" y="148.1" transform="rotate(-90 236.9 148.1)">3</text>
<text x="239.3" y="148.1" transform="rotate(-90 239.3 148.1)">1</text>
<text x="258.1" y="148.1" transform="rotate(-90 258.1 148.1)">3</text>
<text x="260.4" y="148.1" transform="rotate(-90 260.4 148.1)">1</text>
<text x="65.9" y="150.9">2</text>
<text x="65.9" y="153.2">3</text>
<text x="65.9" y="155.5">4</text>
<text x="73.8" y="155.5">5</text>
<text x="73.8" y="153.2">6</text>
<text x="73.8" y="150.9">7</text>
<text x="236.9" y="155.9" transform="rotate(-90 236.9 155.9)">4</text>
<text x="239.3" y="155.9" transform="rotate(-90 239.3 155.9)">2</text>
<text x="258.1" y="155.9" transform="rotate(-90 258.1 155.9)">4</text>
<text x="260.4" y="155.9" transform="rotate(-90 260.4 155.9)">2</text>
<text x="14.3" y="176.7">A</text>
<text x="65.9" y="176.7">1</text>
<text x="65.9" y="179">2</text>
<text x="73.8" y="179">7</text>
<text x="73.8" y="176.7">8</text>
<text x="280.1" y="176.7">A</text>
<text x="65.9" y="181.4">3</text>
<text x="65.9" y="183.7">4</text>
<text x="73.8" y="183.7">5</text>
<text x="73.8" y="181.4">6</text>
<text x="171.4" y="181.4">Title</text>
<text x="171.4" y="186.1">Size:</text>
<text x="171.4" y="189.6">Date:</text>
<text x="171.4" y="192">File:</text>
<text x="187.9" y="186.1">Number:</text>
<text x="191.4" y="189.6">Time:</text>
<text x="209" y="186.1">Revision:</text>
<text x="209" y="189.6">Sheet 2 of</text>
<text x="46.1" y="196.6">1</text>
<text x="113.6" y="196.6">2</text>
<text x="181.1" y="196.6">3</text>
<text x="248.6" y="196.6">4</text>
</g>
<g font-size="2.1" fill="#000080">
<text x="92.6" y="29.6">D8</text>
<text x="64.4" y="32.3">PS3</text>
<text x="92.6" y="32">C3</text>
<text x="217.3" y="33.9">R56</text>
<text x="238.4" y="32.3">Q14</text>
<text x="238.4" y="34.6">L33</text>
<text x="50.3" y="39">C13</text>
<text x="50.3" y="41.4">CAP</text>
<text x="55.7" y="36.9">R19</text>
<text x="55.7" y="39.3">5.1K</text>
<text x="80.9" y="36.3">R21</text>
<text x="80.9" y="40">51R</text>
<text x="102.8" y="41.7">R22</text>
<text x="163.2" y="41.7">Q6</text>
<text x="182.7" y="39.3">R81</text>
<text x="182.7" y="41.7">2K</text>
<text x="207.9" y="39.3">Q9</text>
<text x="207.9" y="41.7">CEY</text>
<text x="217.3" y="37.6">4.7K</text>
<text x="238.4" y="40.9">R144</text>
<text x="272.1" y="41.7">R201</text>
<text x="38.6" y="43.3">R23</text>
<text x="38.6" y="47">300R</text>
<text x="64.4" y="46.3">A3120V</text>
<text x="102.8" y="44">5.1K</text>
<text x="113.8" y="43.8">C14</text>
<text x="113.8" y="46.1">CAP</text>
<text x="149.1" y="43.3">R51</text>
<text x="149.1" y="47">1.5K</text>
<text x="163.2" y="44">ACY</text>
<text x="238.4" y="44.7">680R</text>
<text x="272.1" y="44">27K</text>
<text x="137.1" y="49">ZD9</text>
<text x="149.1" y="50.3">R50</text>
<text x="184.4" y="53.4">Q11</text>
<text x="217.3" y="48">R57</text>
<text x="217.3" y="51.7">200R</text>
<text x="238.4" y="48">R58</text>
<text x="238.4" y="51.7">680R</text>
<text x="262" y="48.4">*7</text>
<text x="262" y="50.8">220u/400V</text>
<text x="272.1" y="53.4">R202</text>
<text x="92.6" y="57.8">D14</text>
<text x="137.1" y="55.5">151</text>
<text x="149.1" y="54.1">470R</text>
<text x="163.2" y="55">R95</text>
<text x="163.2" y="58.8">1K</text>
<text x="184.4" y="55.7">LY</text>
<text x="207.9" y="58.1">Q8</text>
<text x="217.3" y="55">R62</text>
<text x="217.3" y="58.8">200R</text>
<text x="272.1" y="55.7">27K</text>
<text x="55.7" y="65.1">R26</text>
<text x="64.4" y="60.5">PS4</text>
<text x="80.9" y="64.4">R34</text>
<text x="92.6" y="60.2">C3</text>
<text x="173.3" y="62.8">R90</text>
<text x="173.3" y="65.1">10K</text>
<text x="207.9" y="60.5">ACY</text>
<text x="227.4" y="60.5">R53</text>
<text x="227.4" y="62.8">5.1K</text>
<text x="238.4" y="62.5">C38</text>
<text x="238.4" y="64.9">CAP</text>
<text x="272.1" y="65.1">R203</text>
<text x="38.6" y="71.5">R33</text>
<text x="50.3" y="67.2">C22</text>
<text x="50.3" y="69.6">CAP</text>
<text x="55.7" y="67.5">5.1K</text>
<text x="80.9" y="68.2">51R</text>
<text x="102.8" y="69.8">R35</text>
<text x="113.8" y="71.9">C23</text>
<text x="262" y="69.6">*7</text>
<text x="262" y="71.9">220u/400V</text>
<text x="272.1" y="67.5">27K</text>
<text x="38.6" y="75.2">300R</text>
<text x="64.4" y="74.5">A3120V</text>
<text x="102.8" y="72.2">5.1K</text>
<text x="113.8" y="74.3">CAP</text>
<text x="272.1" y="76.9">R204</text>
<text x="198.2" y="81.5">C5</text>
<text x="272.1" y="79.2">27K</text>
<text x="64.4" y="88.6">PS5</text>
<text x="92.6" y="86">D19</text>
<text x="92.6" y="88.4">C3</text>
<text x="198.2" y="88.6">CAP</text>
<text x="264.1" y="88.2">ZD101</text>
<text x="50.3" y="95.4">C35</text>
<text x="55.7" y="93.3">R43</text>
<text x="55.7" y="95.7">5.1K</text>
<text x="80.9" y="92.6">R45</text>
<text x="196.1" y="90.3">R15</text>
<text x="196.1" y="94">4.7K</text>
<text x="217.3" y="95.7">Q1</text>
<text x="264.1" y="90.3">6.2V</text>
<text x="273.3" y="95.4">DS1</text>
<text x="38.6" y="99.7">R49</text>
<text x="50.3" y="97.8">CAP</text>
<text x="80.9" y="96.4">51R</text>
<text x="102.8" y="98">R46</text>
<text x="102.8" y="100.3">5.1K</text>
<text x="113.8" y="100.1">C36</text>
<text x="217.3" y="98">LE</text>
<text x="38.6" y="103.4">300R</text>
<text x="64.4" y="102.7">A3120V</text>
<text x="113.8" y="102.5">CAP</text>
<text x="151.5" y="104.3">R25</text>
<text x="167.6" y="103.4">PS1</text>
<text x="182" y="104.3">R14</text>
<text x="205.6" y="107.4">Q2</text>
<text x="151.5" y="108.1">470R</text>
<text x="167.6" y="113.7">P181</text>
<text x="182" y="108.1">15K</text>
<text x="188.8" y="109.7">D1</text>
<text x="205.6" y="109.7">ACY</text>
<text x="64.4" y="116.8">PS6</text>
<text x="92.6" y="114.2">D24</text>
<text x="92.6" y="116.6">C3</text>
<text x="188.8" y="116.8">MP</text>
<text x="50.3" y="123.6">C39</text>
<text x="50.3" y="125.9">CAP</text>
<text x="55.7" y="121.5">R54</text>
<text x="55.7" y="123.9">5.1K</text>
<text x="80.9" y="120.7">R52</text>
<text x="80.9" y="124.6">51R</text>
<text x="239.2" y="121.3">R13</text>
<text x="239.2" y="123.4">10K</text>
<text x="260.3" y="121.3">R12</text>
<text x="260.3" y="123.4">10K</text>
<text x="38.6" y="127.9">R59</text>
<text x="38.6" y="131.6">300R</text>
<text x="64.4" y="130.9">A3120V</text>
<text x="102.8" y="126.2">R55</text>
<text x="102.8" y="128.5">5.1K</text>
<text x="113.8" y="128.3">C41</text>
<text x="113.8" y="130.7">CAP</text>
<text x="151.7" y="137.9">Q4</text>
<text x="161.5" y="137.7">R32</text>
<text x="201.1" y="133.2">Q3</text>
<text x="201.1" y="135.6">LY</text>
<text x="231.1" y="133.2">D3</text>
<text x="231.1" y="135.3">B3</text>
<text x="92.6" y="142.4">D26</text>
<text x="151.7" y="140.3">NPN</text>
<text x="161.5" y="139.8">6.8K</text>
<text x="174.8" y="143.4">PS2</text>
<text x="213.3" y="142.4">R16</text>
<text x="55.7" y="149.7">R63</text>
<text x="64.4" y="145">PS7</text>
<text x="80.9" y="148.9">R60</text>
<text x="92.6" y="144.7">C3</text>
<text x="142.1" y="146.8">C73</text>
<text x="142.1" y="148.9">CAP</text>
<text x="163.2" y="149.2">C18</text>
<text x="207.9" y="144.5">C74</text>
<text x="207.9" y="146.7">CAP</text>
<text x="213.3" y="144.5">22K</text>
<text x="240.8" y="147.3">CN10</text>
<text x="240.8" y="149.7">FAN</text>
<text x="262" y="147.3">CN11</text>
<text x="262" y="149.7">FAN</text>
<text x="50.3" y="151.8">C45</text>
<text x="50.3" y="154.1">CAP</text>
<text x="55.7" y="152">5.1K</text>
<text x="80.9" y="152.8">51R</text>
<text x="102.8" y="154.4">R61</text>
<text x="163.2" y="151.3">CAP</text>
<text x="174.8" y="153.4">P181</text>
<text x="187.5" y="154.1">R18</text>
<text x="194.5" y="154.1">20</text>
<text x="38.6" y="156.1">R69</text>
<text x="38.6" y="159.8">300R</text>
<text x="64.4" y="159.1">A3120V</text>
<text x="102.8" y="156.7">5.1K</text>
<text x="113.8" y="156.5">C44</text>
<text x="113.8" y="158.8">CAP</text>
<text x="187.5" y="156.2">10K</text>
<text x="194.5" y="156.2">10K</text>
<text x="64.4" y="173.2">PS8</text>
<text x="92.6" y="170.6">D28</text>
<text x="92.6" y="172.9">C3</text>
<text x="55.7" y="177.9">R76</text>
<text x="80.9" y="177.1">R65</text>
<text x="38.6" y="184.2">R80</text>
<text x="50.3" y="180">C48</text>
<text x="50.3" y="182.3">CAP</text>
<text x="55.7" y="180.2">5.1K</text>
<text x="80.9" y="180.9">51R</text>
<text x="102.8" y="182.6">R66</text>
<text x="102.8" y="184.9">5.1K</text>
<text x="113.8" y="184.7">C47</text>
<text x="38.6" y="188">300R</text>
<text x="64.4" y="187.3">A3120V</text>
<text x="113.8" y="187">CAP</text>
<text x="222" y="189.6">3</text>
<text x="254.9" y="187.3">http://liheming.jimdo.com</text>
</g>
<g font-size="2.1" fill="#800000">
<text x="93.1" y="26.3">VU+</text>
<text x="238.9" y="28.7">+5V</text>
<text x="29.4" y="33.5">VCC</text>
<text x="141.3" y="35.7">V+</text>
<text x="258.7" y="34.6">P1</text>
<text x="114.3" y="38.1">G1</text>
<text x="30.6" y="45.1">G1'</text>
<text x="250.7" y="42.8">A</text>
<text x="93.1" y="49.9">VU-</text>
<text x="114.3" y="49.9">E1</text>
<text x="93.1" y="54.5">VV+</text>
<text x="155.2" y="56.9">G7'</text>
<text x="238.9" y="56.9">G7</text>
<text x="29.4" y="61.6">VCC</text>
<text x="114.3" y="66.3">G3</text>
<text x="30.6" y="73.3">G3'</text>
<text x="93.1" y="78.1">VV-</text>
<text x="93.1" y="82.7">VW+</text>
<text x="114.3" y="78.1">E3</text>
<text x="212.9" y="81.5">+24V</text>
<text x="29.4" y="89.8">VCC</text>
<text x="114.3" y="94.5">G5</text>
<text x="30.6" y="101.5">G5'</text>
<text x="93.1" y="106.2">VW-</text>
<text x="114.3" y="106.2">E5</text>
<text x="142.7" y="106.2">+5V</text>
<text x="93.1" y="110.9">V+</text>
<text x="142.2" y="110.9">FAN</text>
<text x="29.4" y="118">VCC</text>
<text x="177.5" y="116.8">COM</text>
<text x="231.1" y="118">+24V</text>
<text x="114.3" y="122.7">G2</text>
<text x="30.6" y="129.7">G2'</text>
<text x="159.2" y="130.9">+5V</text>
<text x="191.7" y="128.5">+24V</text>
<text x="93.1" y="134.4">V-</text>
<text x="93.1" y="139.1">V+</text>
<text x="134.3" y="139.1">TH</text>
<text x="29.4" y="146.1">VCC</text>
<text x="114.3" y="150.9">G4</text>
<text x="210.5" y="154.4">COM</text>
<text x="30.6" y="157.9">G4'</text>
<text x="93.1" y="162.6">V-</text>
<text x="93.1" y="167.3">V+</text>
<text x="184.6" y="166.1">COM</text>
<text x="228.9" y="162.6">COM</text>
<text x="250" y="162.6">COM</text>
<text x="29.4" y="174.3">VCC</text>
<text x="114.3" y="179">G6</text>
<text x="30.6" y="186.1">G6'</text>
<text x="93.1" y="190.8">V-</text>
</g>
</svg>
